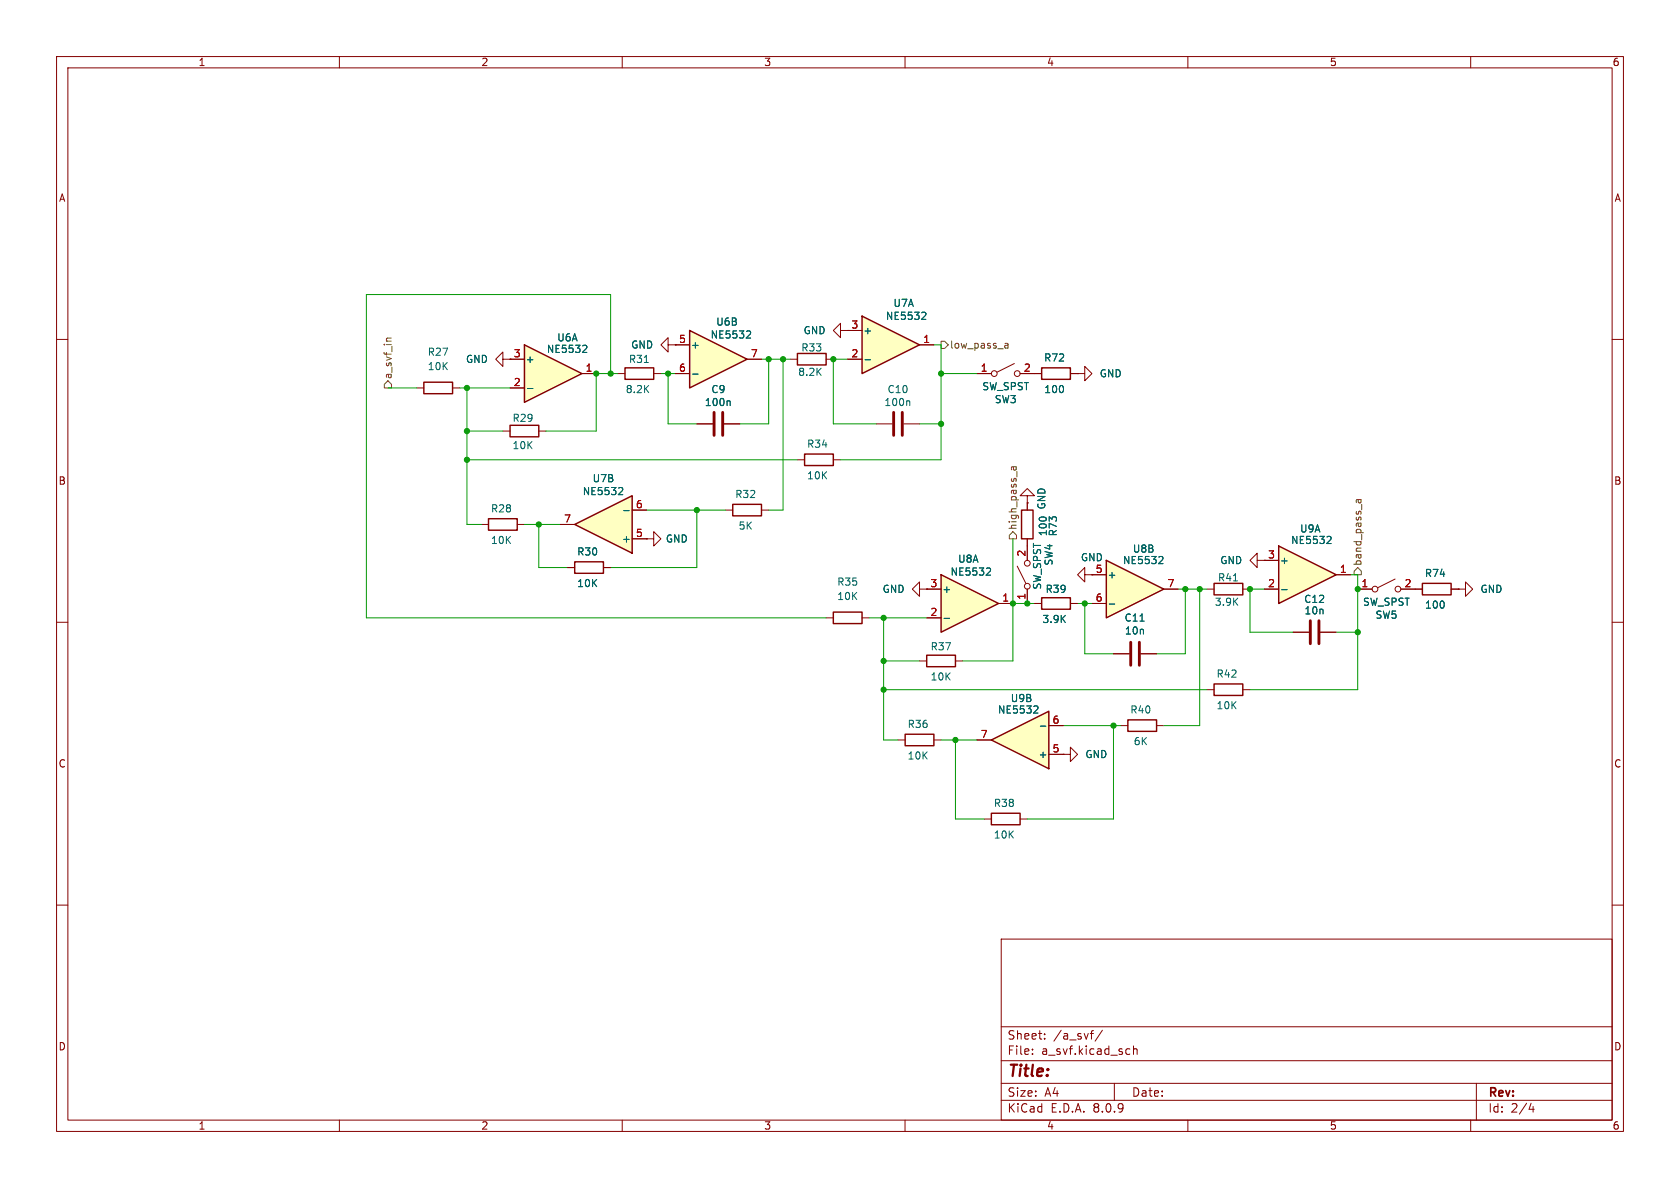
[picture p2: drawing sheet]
<svg xmlns="http://www.w3.org/2000/svg" width="297mm" height="210mm" viewBox="0 0 297 210" stroke-linecap="round" stroke-linejoin="round" font-family="sans-serif">
<g fill="none" stroke="#840000" stroke-width=".18">
<path d="M10 10h277v190h-277zM12 12h273v186h-273zM60 10v2M110 10v2M160 10v2M210 10v2M260 10v2M148.6 58.4v-1.2l-1.3 1.2 1.3 1.3v-1.3h1.3M149.9 58.4h.1M10 60h2M123.2 74.9h2.8M128 74.9h2.8"/>
<path d="M139.7 63.5h1.3M146 63.5h1.3M154.9 74.9h2.8M159.8 74.9h2.8M285 60h2M10 110h2M146 109.2h1.3M152.4 109.2h1.3M191.8 101.6v-1.3l-1.3 1.3 1.3 1.3v-1.3h1.2M193 101.6h.1M285 110h2M188 133.4h1.2v-1.3l1.3 1.3-1.3 1.2v-1.2"/>
<path d="M188 133.4h.1M198.1 128.3h1.3M204.5 128.3h1.2M10 160h2M177 166h108v32h-108zM285 160h2M60 198v2M110 198v2M160 198v2M177 194.5h108M177 191.5h108M177 187.5h108"/>
<path d="M177 181.5h108M182.5 186.3v.1M182.5 185.5v.1M184.7 183.6v.1M184.7 182.8v.1M192.7 182.7h.6M193.3 182.2l-.3 .1M194.9 182.1l-1.3 2M197 191.5v3M199.3 185.4l.4 .1M199.7 186.3l-.4 .1M200.4 185.5l.2-.1 .4 .1v.9"/>
<path d="M200.4 184.9v1.5M210 198v2M260 198v2M261 191.5v6.5M270.7 195l-.4 1.1h.9M271 195.6v1"/>
</g>
<path d="M126.2 72.9v4.1M127.8 72.9v4.1M158 72.9v4.1M159.5 72.9v4.1" fill="none" stroke="#840000" stroke-width=".51"/>
<path d="M128.9 70.9l.2 .1v.7M160.7 70.9l.1 .1v.7" fill="none" stroke="#006464" stroke-width=".18"/>
<path d="M141 62.5h5v2h-5zM147.3 108.2h5.1v2h-5.1zM199.4 127.3h5.1v2h-5.1z" fill="none" stroke="#840000" stroke-width=".25"/>
<path d="M152.4 55.9l10.2 5.1-10.2 5z" fill="#ffffc2"/>
<path d="M152.4 55.9l10.2 5.1-10.2 5zM184.1 65h5.1v2.1h-5.1zM180.6 90.2h2v5.1h-2zM163.8 115.8h5.1v2.1h-5.1zM184.1 105.7h5.1v2h-5.1z" fill="none" stroke="#840000" stroke-width=".25"/>
<g fill="none" stroke="#840000" stroke-width=".18">
<path d="M149.9 58.4h2.5M149.9 63.5h2.5M162.6 61h2.5M172.7 66h2.6M179.3 64.3l-3 1.5M180.3 66h3.8M189.2 66h1.3M190.5 66h1.3v-1.2l1.2 1.2-1.2 1.3v-1.3M190.5 66h.1M181.6 87.6h1.3l-1.3-1.2-1.3 1.2h1.3v1.3M181.6 88.9h.1M181.6 88.9v1.3"/>
<path d="M181.6 95.3v1.2M162.6 116.8h1.2M168.9 116.8h1.3M182.9 106.7h1.2M189.2 106.7h1.3"/>
<circle cx="175.8" cy="66" r=".51"/>
<circle cx="179.8" cy="66" r=".51"/>
</g>
<path d="M163.1 55.2l.5 .1 .1 .3-.8 .9h.8M152.9 63.6h1" fill="none" stroke="#006464" stroke-width=".18"/>
<path d="M166.4 101.6l10.1 5.1-10.1 5.1z" fill="#ffffc2"/>
<path d="M110.5 65h5.1v2.1h-5.1zM142.2 80.3h5.1v2h-5.1zM166.4 101.6l10.1 5.1-10.1 5.1zM214.6 103.1h5.1v2.1h-5.1zM251.5 103.1h5v2.1h-5zM175.3 143.8h5v2h-5z" fill="none" stroke="#840000" stroke-width=".25"/>
<g fill="none" stroke="#840000" stroke-width=".18">
<path d="M109.2 66h1.3M115.6 66h1.2M118.1 61v-1.3l-1.3 1.3 1.3 1.2v-1.2h1.3M119.4 61h.1M114.3 95.3h1.3v-1.3l1.2 1.3-1.2 1.2v-1.2M114.3 95.3h.1M141 81.3h1.2M147.3 81.3h1.3M181.6 96.5v2.6M222.2 99.1v-1.3l-1.2 1.3 1.2 1.2v-1.2h1.3M223.5 99.1h.1M163.8 109.2h2.6"/>
<path d="M163.8 104.1h2.6M176.5 106.7h2.6M179.8 100.1l1.6 3M181.6 104.1v2.6M213.4 104.1h1.2M219.7 104.1h1.3M240 104.1h2.6M246.6 102.4l-3 1.5M247.6 104.1h3.9M256.5 104.1h1.3M257.8 104.1h1.3v-1.2l1.2 1.2-1.2 1.3v-1.3M257.8 104.1h.1"/>
<path d="M174 144.8h1.3M180.3 144.8h1.3"/>
<circle cx="181.6" cy="99.6" r=".51"/>
<circle cx="181.6" cy="103.6" r=".51"/>
<circle cx="243.1" cy="104.1" r=".51"/>
<circle cx="247.1" cy="104.1" r=".51"/>
</g>
<path d="M113.9 64.1h.7M166.9 109.3h1M174.6 100.4l.4 .1 .1 .3-.8 .9h.8M218 102.7h.8" fill="none" stroke="#006464" stroke-width=".18"/>
<path d="M226.1 96.5l10.1 5.1-10.1 5.1z" fill="#ffffc2"/>
<path d="M226.1 96.5l10.1 5.1-10.1 5.1zM214.6 120.9h5.1v2h-5.1z" fill="none" stroke="#840000" stroke-width=".25"/>
<path d="M88.9 63.5v-1.3l-1.3 1.3 1.3 1.3v-1.3h1.3M90.2 63.5h.1M223.5 99.1h2.6M223.5 104.1h2.6M228.6 111.8h2.8M233.4 111.8h2.8M236.2 101.6h2.6M213.4 121.9h1.2M219.7 121.9h1.3" fill="none" stroke="#840000" stroke-width=".18"/>
<path d="M234.8 94.8l.4 .1 .1 .3-.8 .9h.8M226.6 104.2h1" fill="none" stroke="#006464" stroke-width=".18"/>
<path d="M231.6 109.7v4.1M233.2 109.7v4.1" fill="none" stroke="#840000" stroke-width=".51"/>
<path d="M92.7 61l10.2 5-10.2 5.1z" fill="#ffffc2"/>
<path d="M74.9 67.6h5.1v2h-5.1zM92.7 61l10.2 5-10.2 5.1z" fill="none" stroke="#840000" stroke-width=".25"/>
<path d="M73.7 68.6h1.2M80 68.6h1.3M90.2 68.6h2.5M90.2 63.5h2.5M102.9 66h2.5" fill="none" stroke="#840000" stroke-width=".18"/>
<path d="M93.2 68.7h1M103.2 61l.4 .1 .1 .3-.7 .9h.7" fill="none" stroke="#006464" stroke-width=".18"/>
<path d="M195.6 99.1l10.1 5-10.1 5.1z" fill="#ffffc2"/>
<path d="M101.6 99.3h5.1v2h-5.1zM129.5 89.2h5.1v2h-5.1zM195.6 99.1l10.1 5-10.1 5.1z" fill="none" stroke="#840000" stroke-width=".25"/>
<path d="M128.3 90.2h1.2M134.6 90.2h1.3M100.3 100.3h1.3M106.7 100.3h1.2M193 101.6h2.6M193 106.7h2.6M205.7 104.1h2.6" fill="none" stroke="#840000" stroke-width=".18"/>
<path d="M205.1 98.4h.4l.1 .3-.8 .9h.8M196.1 106.8h1" fill="none" stroke="#006464" stroke-width=".18"/>
<path d="M101.6 92.7l10.2-5.1v10.2z" fill="#ffffc2"/>
<path d="M90.2 75.2h5v2h-5zM86.4 91.7h5v2h-5zM101.6 92.7l10.2-5.1v10.2z" fill="none" stroke="#840000" stroke-width=".25"/>
<path d="M88.9 76.2h1.3M95.2 76.2h1.3M85.1 92.7h1.3M91.4 92.7h1.3M99.1 92.7h2.5M111.8 95.3h2.5M111.8 90.2h2.5M162.6 104.1v-1.2l-1.3 1.2 1.3 1.3v-1.3h1.2M163.8 104.1h.1" fill="none" stroke="#840000" stroke-width=".18"/>
<path d="M109.6 86.2h.4l.1 .3-.8 .9h.8M110.3 90.3h.9" fill="none" stroke="#006464" stroke-width=".18"/>
<path d="M175.3 130.8l10.1-5.1v10.2z" fill="#ffffc2"/>
<path d="M175.3 130.8l10.1-5.1v10.2z" fill="none" stroke="#840000" stroke-width=".25"/>
<path d="M172.7 130.8h2.6M185.4 133.4h2.6M185.4 128.3h2.6" fill="none" stroke="#840000" stroke-width=".18"/>
<path d="M183 124.8h.4l.1 .3-.8 1h.8M183.9 128.4h1" fill="none" stroke="#006464" stroke-width=".18"/>
<path d="M121.9 58.4l10.2 5.1-10.2 5.1z" fill="#ffffc2"/>
<path d="M121.9 58.4l10.2 5.1-10.2 5.1zM160 129.8h5.1v2h-5.1z" fill="none" stroke="#840000" stroke-width=".25"/>
<g fill="none" stroke="#840000" stroke-width=".18">
<path d="M149.9 58.4h.1M149.9 58.4h2.5M90.2 63.5h.1M90.2 63.5h2.5M90.2 68.6h2.5M102.9 66h2.5M119.4 61h.1M119.4 61h2.5M119.4 66h2.5M123.2 74.9h2.8M128 74.9h2.8M132.1 63.5h2.5"/>
<path d="M149.9 63.5h2.5M162.6 61h2.5M172.7 66h2.6M180.3 66h3.8M189.2 66h1.3M190.5 66h.1M99.1 92.7h2.5M111.8 95.3h2.5M111.8 90.2h2.5M114.3 95.3h.1M181.6 88.9h.1M181.6 88.9v1.3"/>
<path d="M181.6 95.3v3.8M223.5 99.1h.1M223.5 99.1h2.6M100.3 100.3h1.3M106.7 100.3h1.2M163.8 104.1h.1M163.8 109.2h2.6M163.8 104.1h2.6M176.5 106.7h2.6M181.6 104.1v2.6M182.9 106.7h1.2M189.2 106.7h1.3"/>
<path d="M193 101.6h.1M193 106.7h2.6M193 101.6h2.6M196.8 115.6h2.8M201.7 115.6h2.8M205.7 104.1h2.6M223.5 104.1h2.6M228.6 111.8h2.8M233.4 111.8h2.8M236.2 101.6h2.6M240 104.1h2.6M247.6 104.1h3.9"/>
<path d="M256.5 104.1h1.3M257.8 104.1h.1M158.7 130.8h1.3M165.1 130.8h1.3M172.7 130.8h2.6M185.4 133.4h2.6M185.4 128.3h2.6M188 133.4h.1"/>
</g>
<g fill="none" stroke="#006464" stroke-width=".18">
<path d="M132.2 58.5l.4 .1 .1 .3-.8 .9h.8M163.1 55.2l.5 .1 .1 .3-.8 .9h.8M93.2 68.7h1M103.2 61l.4 .1 .1 .3-.7 .9h.7M122.4 66.1h1M128.9 70.9l.2 .1v.7M152.9 63.6h1M109.6 86.2h.4l.1 .3-.8 .9h.8M110.3 90.3h.9M205.1 98.4h.4l.1 .3-.8 .9h.8M234.8 94.8l.4 .1 .1 .3-.8 .9h.8M166.9 109.3h1"/>
<path d="M174.6 100.4l.4 .1 .1 .3-.8 .9h.8M196.1 106.8h1M201.5 109.8h.8M226.6 104.2h1M183 124.8h.4l.1 .3-.8 1h.8M183.9 128.4h1"/>
</g>
<path d="M199.9 113.5v4.1M201.4 113.5v4.1" fill="none" stroke="#840000" stroke-width=".51"/>
<path d="M69.2 59.8h-.7l-.2 .3M68.6 67.3l.6 .6v.7h-1.3v-.7zM166.4 60.3h.6l.6 .7-.6 .6h-.6zM177.7 60.8h.5v.7M177.7 61.5h.5M178.2 61l-.5 .1M179.1 94l.6 .6v.7h-1.3v-.7zM179.1 82.5l.1 .4 .1 .2 .3-.2v-.4M179.6 82.5l-.7 .1v.4M240.1 88.3v.4l.2 .2 .3-.2-.1-.4M240.6 88.3l-.8 .1v.5M240 100.3l.7 .7v.6h-1.3v-.6z" fill="none" stroke="#725600" stroke-width=".18"/>
<g fill="none" stroke="#009600" stroke-width=".18">
<path d="M68.6 68.6h5.1M81.3 68.6h8.9M82.5 68.6v24.1h2.6M82.5 76.2h6.4M107.9 66v-13.9h-43.1v57.1h81.2M109.2 66h-3.8v10.2h-8.9M116.8 66h2.6M118.1 66v8.9h5.1M134.6 63.5h5.1M135.9 63.5v11.4h-5.1M138.4 63.5v26.7h-2.5M149.9 63.5h-2.6v11.4h7.6"/>
<path d="M162.6 74.9h3.8M165.1 61h1.3v20.3h-17.8M166.4 66h6.3M82.5 81.3h58.5M92.7 92.7h6.4M95.2 92.7v7.6h5.1M114.3 90.2h14M123.2 90.2v10.1h-15.3M179.1 95.3v21.5h-8.9M153.7 109.2h10.1M156.2 109.2v21.6h2.5M156.2 116.8h6.4"/>
<path d="M179.1 106.7h3.8M190.5 106.7h2.5M191.8 106.7v8.9h5M208.3 104.1h5.1M209.5 104.1v11.5h-5M212.1 104.1v24.2h-6.4M223.5 104.1h-2.5v7.7h7.6M236.2 111.8h3.8M238.8 101.6h1.2v20.3h-19M156.2 121.9h57.2M166.4 130.8h6.3M168.9 130.8v14h5.1"/>
<path d="M188 128.3h10.1M196.8 128.3v16.5h-15.2"/>
</g>
<g fill="#009600" stroke="#009600" stroke-width=".18">
<circle cx="156.2" cy="116.8" r=".46"/>
<circle cx="156.2" cy="121.9" r=".46"/>
<circle cx="123.2" cy="90.2" r=".46"/>
<circle cx="156.2" cy="109.2" r=".46"/>
<circle cx="147.3" cy="63.5" r=".46"/>
<circle cx="166.4" cy="66" r=".46"/>
<circle cx="166.4" cy="74.9" r=".46"/>
<circle cx="135.9" cy="63.5" r=".46"/>
<circle cx="138.4" cy="63.5" r=".46"/>
<circle cx="191.8" cy="106.7" r=".46"/>
<circle cx="181.6" cy="106.7" r=".46"/>
<circle cx="179.1" cy="106.7" r=".46"/>
<circle cx="196.8" cy="128.3" r=".46"/>
<circle cx="168.9" cy="130.8" r=".46"/>
<circle cx="82.5" cy="68.6" r=".46"/>
<circle cx="82.5" cy="81.3" r=".46"/>
<circle cx="82.5" cy="76.2" r=".46"/>
<circle cx="95.2" cy="92.7" r=".46"/>
<circle cx="240" cy="111.8" r=".46"/>
<circle cx="212.1" cy="104.1" r=".46"/>
<circle cx="209.5" cy="104.1" r=".46"/>
<circle cx="221" cy="104.1" r=".46"/>
<circle cx="240" cy="104.1" r=".46"/>
<circle cx="118.1" cy="66" r=".46"/>
<circle cx="105.4" cy="66" r=".46"/>
<circle cx="107.9" cy="66" r=".46"/>
</g>
<text font-size="2.8" fill="#840000" x="178" y="190.9">Title:</text>
<g font-size="2.1" fill="#840000">
<text x="178" y="184">Sheet:</text>
<text x="186.2" y="184">/a_svf/</text>
<text x="178" y="186.7">File:</text>
<text x="184.1" y="186.7">a_svf.kicad_sch</text>
<text x="178" y="196.9">KiCad</text>
<text x="178" y="194.1">Size:</text>
<text x="184.7" y="194.1">A4</text>
<text x="185.7" y="196.9">E.D.A.</text>
<text x="193.3" y="196.9">8.0.9</text>
<text x="200" y="194.1">Date:</text>
<text x="263" y="194.3">Rev:</text>
<text x="263" y="196.9">Id:</text>
<text x="267.1" y="196.9">2/4</text>
</g>
<g font-size="1.8" fill="#840000">
<text x="35" y="11.9">1</text>
<text x="85" y="11.9">2</text>
<text x="135" y="11.9">3</text>
<text x="185" y="11.9">4</text>
<text x="235" y="11.9">5</text>
<text x="285" y="11.9">6</text>
<text x="10.3" y="35.9">A</text>
<text x="285.3" y="35.9">A</text>
<text x="10.3" y="85.9">B</text>
<text x="285.3" y="85.9">B</text>
<text x="10.3" y="135.9">C</text>
<text x="285.3" y="135.9">C</text>
<text x="10.3" y="185.9">D</text>
<text x="285.3" y="185.9">D</text>
<text x="35" y="199.9">1</text>
<text x="85" y="199.9">2</text>
<text x="135" y="199.9">3</text>
<text x="185" y="199.9">4</text>
<text x="235" y="199.9">5</text>
<text x="285" y="199.9">6</text>
</g>
<g font-size="1.8" fill="#006464">
<text x="126.5" y="57.8">U6B</text>
<text x="142" y="59.3">GND</text>
<text x="152.5" y="59.3">+</text>
<text x="156.5" y="56.7">NE5532</text>
<text x="157.9" y="54.5">U7A</text>
<text x="75.5" y="63.1">R27</text>
<text x="75.5" y="65.6">10K</text>
<text x="82.3" y="64.4">GND</text>
<text x="92.8" y="64.4">+</text>
<text x="96.6" y="62.6">NE5532</text>
<text x="98.4" y="60.6">U6A</text>
<text x="111.1" y="64.4">R31</text>
<text x="111.5" y="61.8">GND</text>
<text x="122" y="61.8">+</text>
<text x="125.5" y="60">NE5532</text>
<text x="141.6" y="62.3">R33</text>
<text x="184.5" y="64.1">R72</text>
<text x="110.5" y="69.7">8.2K</text>
<text x="124.5" y="72">100n</text>
<text x="125.7" y="69.7">C9</text>
<text x="141" y="66.6">8.2K</text>
<text x="156.3" y="72">100n</text>
<text x="156.8" y="69.7">C10</text>
<text x="173.6" y="69.2">SW_SPST</text>
<text x="175.8" y="71.5">SW3</text>
<text x="184.5" y="69.7">100</text>
<text x="194.3" y="66.9">GND</text>
<text x="90.5" y="74.8">R29</text>
<text x="90.5" y="79.6">10K</text>
<text x="142.6" y="79.3">R34</text>
<text x="102.9" y="87.7">NE5532</text>
<text x="104.7" y="85.4">U7B</text>
<text x="129.9" y="88.2">R32</text>
<text x="142.6" y="84.9">10K</text>
<text x="86.7" y="90.8">R28</text>
<text x="130.5" y="93.8">5K</text>
<text x="185" y="90.2" transform="rotate(-90 185 90.2)">GND</text>
<text x="185.3" y="94.9" transform="rotate(-90 185.3 94.9)">100</text>
<text x="187" y="94.9" transform="rotate(-90 187 94.9)">R73</text>
<text x="229.7" y="94.3">U9A</text>
<text x="86.7" y="96.4">10K</text>
<text x="101.9" y="98.4">R30</text>
<text x="109.9" y="96.1">+</text>
<text x="117.6" y="96.1">GND</text>
<text x="167.9" y="102">NE5532</text>
<text x="169.3" y="99.7">U8A</text>
<text x="186.3" y="100.1" transform="rotate(-90 186.3 100.1)">SW4</text>
<text x="191" y="99.4">GND</text>
<text x="198.4" y="99.9">NE5532</text>
<text x="200.2" y="97.9">U8B</text>
<text x="215.6" y="99.9">GND</text>
<text x="226.2" y="99.9">+</text>
<text x="228.1" y="96.4">NE5532</text>
<text x="101.9" y="104">10K</text>
<text x="147.9" y="103.7">R35</text>
<text x="147.9" y="106.3">10K</text>
<text x="155.9" y="105">GND</text>
<text x="166.5" y="105">+</text>
<text x="184.3" y="104.3" transform="rotate(-90 184.3 104.3)">SW_SPST</text>
<text x="184.7" y="105">R39</text>
<text x="195.7" y="102.5">+</text>
<text x="214.7" y="107.3">3.9K</text>
<text x="215.2" y="103">R41</text>
<text x="230.5" y="106.8">C12</text>
<text x="240.9" y="107.3">SW_SPST</text>
<text x="251.8" y="102.2">R74</text>
<text x="251.8" y="107.8">100</text>
<text x="261.6" y="105">GND</text>
<text x="184.2" y="110.3">3.9K</text>
<text x="198.7" y="110.1">C11</text>
<text x="198.8" y="112.4">10n</text>
<text x="230.5" y="108.8">10n</text>
<text x="243.1" y="109.6">SW5</text>
<text x="164.4" y="115.2">R37</text>
<text x="215" y="120">R42</text>
<text x="164.4" y="120.5">10K</text>
<text x="178.6" y="124.3">U9B</text>
<text x="215" y="125.6">10K</text>
<text x="160.4" y="128.9">R36</text>
<text x="176.3" y="126.3">NE5532</text>
<text x="199.7" y="126.3">R40</text>
<text x="200.3" y="131.9">6K</text>
<text x="160.4" y="134.5">10K</text>
<text x="183.5" y="134.2">+</text>
<text x="191.8" y="134.2">GND</text>
<text x="175.6" y="142.8">R38</text>
<text x="175.6" y="148.4">10K</text>
</g>
<g font-size="1.8" fill="#a90000">
<text x="150.4" y="58.2">3</text>
<text x="90.7" y="63.2">3</text>
<text x="103.4" y="65.8">1</text>
<text x="119.9" y="60.7">5</text>
<text x="119.9" y="65.8">6</text>
<text x="132.6" y="63.2">7</text>
<text x="150.4" y="63.2">2</text>
<text x="163.1" y="60.7">1</text>
<text x="173.3" y="65.8">1</text>
<text x="180.9" y="65.8">2</text>
<text x="90.7" y="68.3">2</text>
<text x="112.3" y="89.9">6</text>
<text x="99.6" y="92.5">7</text>
<text x="112.3" y="95">5</text>
<text x="181.4" y="98.5" transform="rotate(-90 181.4 98.5)">2</text>
<text x="193.6" y="101.3">5</text>
<text x="224.1" y="98.8">3</text>
<text x="236.8" y="101.3">1</text>
<text x="164.4" y="103.9">3</text>
<text x="177.1" y="106.4">1</text>
<text x="181.4" y="106.1" transform="rotate(-90 181.4 106.1)">1</text>
<text x="193.6" y="106.4">6</text>
<text x="206.3" y="103.9">7</text>
<text x="224.1" y="103.9">2</text>
<text x="240.6" y="103.9">1</text>
<text x="248.2" y="103.9">2</text>
<text x="164.4" y="109">2</text>
<text x="173.3" y="130.6">7</text>
<text x="186" y="128">6</text>
<text x="186" y="133.1">5</text>
</g>
<g font-size="1.8" fill="#725600">
<text x="167.8" y="61.8">low_pass_a</text>
<text x="69.4" y="67.1" transform="rotate(-90 69.4 67.1)">a_svf_in</text>
<text x="179.9" y="93.8" transform="rotate(-90 179.9 93.8)">high_pass_a</text>
<text x="240.9" y="100.1" transform="rotate(-90 240.9 100.1)">band_pass_a</text>
</g>
</svg>
